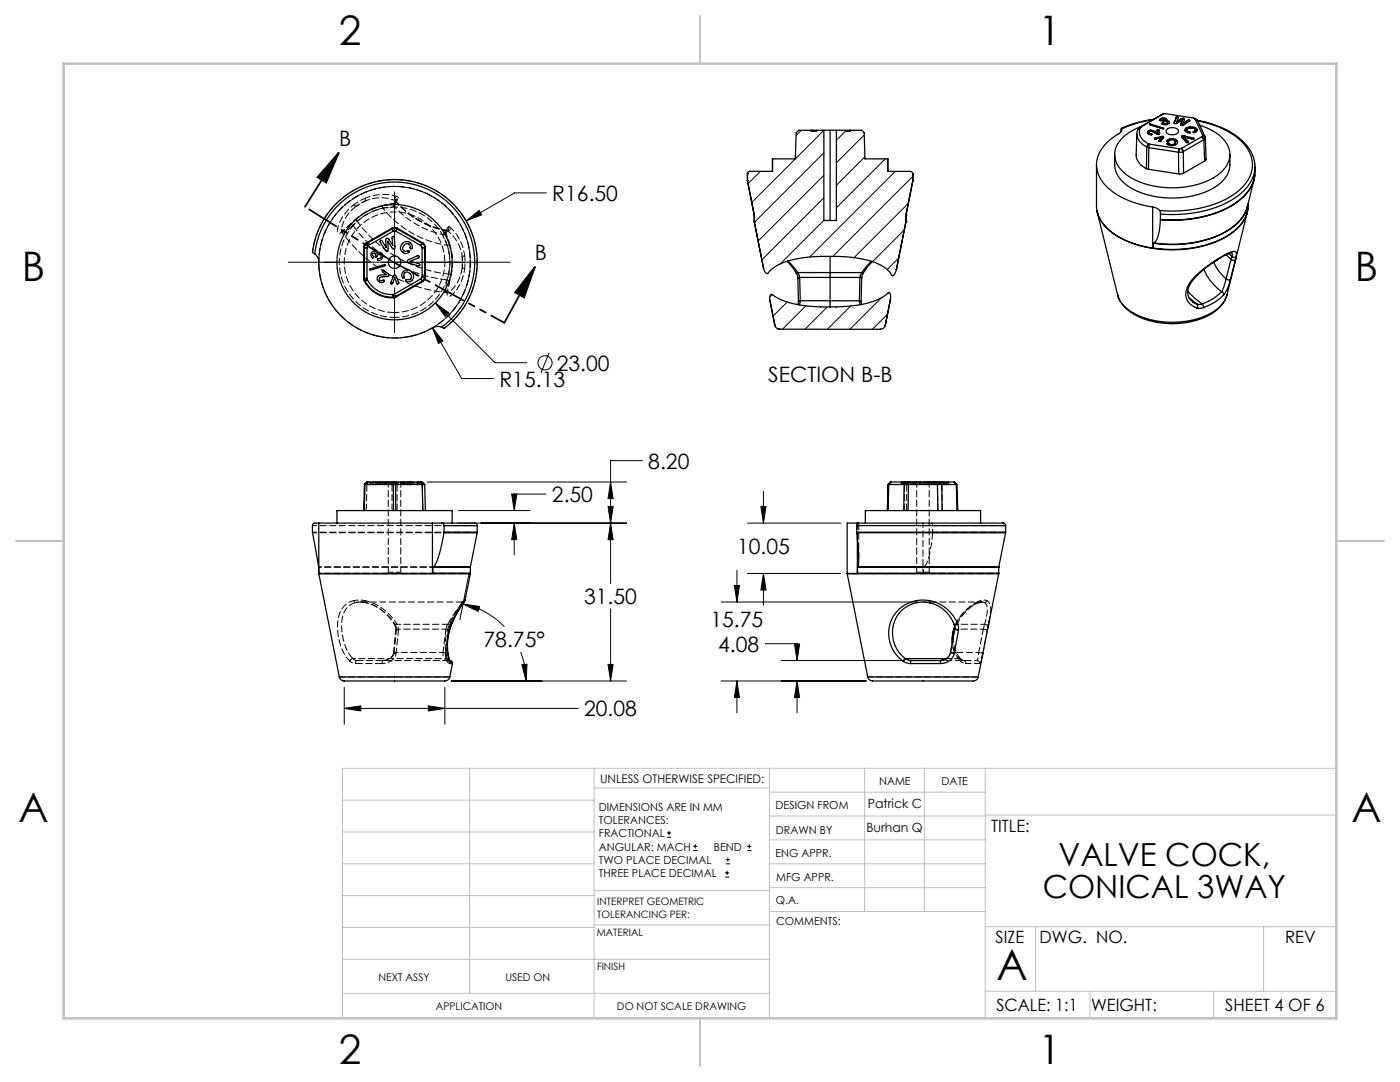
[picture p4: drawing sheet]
<svg xmlns="http://www.w3.org/2000/svg" width="279mm" height="216mm" viewBox="0 0 279 216" stroke-linecap="round" stroke-linejoin="round" font-family="sans-serif">
<g fill="none" stroke="#000" stroke-width=".2">
<path d="M78.7 38.3v8.9M109 38.5h-6.3l-9.7 5.6M151.7 34.2l-2.4 2.4M154.2 31.7v.1M159.9 26l-1 1.1M164.4 39.5l-12.3 12.3M164.4 35l-13.1 13.1M164.4 30.5l-13.8 13.8M164.4 26l-14.4 14.4M168.7 26.2l-1.8 1.8M172.5 26.9l-5.6 5.6M172.6 31.3l-5.7 5.7"/>
<path d="M176.7 31.7l-9.8 9.8M178.7 34.2l-17.1 17.1M182.2 35.2l-16 16M57.5 52.3h44.3M78.7 49.8v5.1M78.7 57.4v9M93 44.1l2.6-2.1 .5 .9zM154.1 58.7l-.5 .5M164.4 44l-8.7 8.7M175.9 59.4l-6.3 6.3M179.3 51.5l-2.2 2.3M180.5 45.9l-6.4 6.3"/>
<path d="M181.3 40.6l-10.9 10.8M86.3 65.4l5.8 10.1h6.4M86.3 65.4l2.1 2.6-.9 .5zM86.9 60.5l2.7 1.9-.8 .7zM86.9 60.5l11.9 11.9h6.3M109.6 70.4l-1.6 4M157.1 60.3l-2.8 2.8M160.8 61l-4.6 4.7M165.1 61.2l-4.4 4.5M169.8 61.1l-4.7 4.6M177.1 62.7l-3 3M85.3 96.2h39.7"/>
<path d="M102.1 98.6h1l-.5 3.3zM109 98.6h-6.4v3.3M121.9 96.2l.5 3.3h-1.1zM128.2 91.9h-6.3v24.5M152.4 98v6.4M91.5 104.4h33.5M91.5 101.9h14.3M93.6 114.3l-1.8 9.3M102.6 104.4v6.3M102.6 104.4l.5 3.3h-1zM121.3 101.1h1.1l-.5 3.3zM121.9 104.4l.5 3.3h-1.1z"/>
<path d="M146.6 116.8h1l-.5 3.3zM147.1 113.8v6.3M149.2 104.4h18.6M149.2 114.4h18.6M151.9 101.1h1l-.5 3.3zM152.4 114.4v6.4M152.4 114.4l.5 3.3h-1zM68.7 137.2v7.3M88.8 137.2v7.3M90.1 135.9h34.9M92.4 120.5l3.3 .5-.3 1zM92.4 120.5a15.7 15.7 0 0 1 8.3 4.6"/>
<path d="M103.9 130.1a15.7 15.7 0 0 1 1.1 5.8M104.2 132.6l1-.1-.2 3.4zM121.3 132.6h1.1l-.5 3.3zM121.9 121.5v14.4M143.9 135.9h29M143.9 120.1h39M147.1 135.9v6.3M147.1 135.9l.5 3.3h-1zM152.7 128.4h6.4v3.4M155.9 131.8h24.7M158.6 128.5h1l-.5 3.3zM159.1 135.9v6.3"/>
<path d="M159.1 135.9l.5 3.3h-1zM68.7 141.4h46.7M68.7 141.4l3.3-.6v1.1zM85.5 140.8l3.3 .6-3.3 .5zM133.1 167.1h.8M133.1 166.2h.8M133.5 165.8v.8M138.3 169.7h.9M138.3 168.9h.9M138.8 168.5v.8M144.7 175h.8M144.7 174.2h.8"/>
<path d="M144.8 172.4h.9M144.8 171.5h.9M145.1 173.8v.8M145.3 171.1v.8M149.1 169.7h.9M149.1 168.9h.9M149.5 168.5v.8"/>
<circle cx="108.8" cy="72.4" r="1.41"/>
</g>
<path d="M67.6 30.5l-6.7 10.8M67.6 30.5l-2.5 5.9-1.7-1.1zM106.8 53.3l-6.1 11.1M106.8 53.3l-2.2 6-1.8-.9z" fill="none" stroke="#000" stroke-width=".35"/>
<path d="M78.7 52.4l-17.8-11.1" fill="none" stroke="#000" stroke-width=".35" stroke-dasharray="6.3 1.3 1.3 1.3 1.3 1.3" stroke-dashoffset="-1"/>
<path d="M78.7 52.4l22 12" fill="none" stroke="#000" stroke-width=".35" stroke-dasharray="6.3 1.3 1.3 1.3 1.3 1.3" stroke-dashoffset="3.4"/>
<g fill="none" stroke="#c0c0c0" stroke-width=".2">
<path d="M68.4 159.7h50.2M93.7 153.3v44.9M118.6 153.3v49.9M118.6 157.2h34.9M153.5 153.3v49.9M153.5 158.1h43.1M172.6 153.3v28.6M184.5 153.3v28.6M196.6 153.3v49.9M266.7 153.3h-198.3v49.9M68.4 178.7h50.2M68.4 172.4h50.2"/>
<path d="M68.4 166h50.2M118.6 177.7h35.1M153.5 167.6h43.1M153.5 162.8h43.1M153.5 172.4h43.1M153.5 177.1h43.1M196.6 162.6h70.1M68.4 198.2h85.1M68.4 185.1h50.2M68.4 191.4h50.2M118.6 191.4h34.9M118.6 184.6h35.1"/>
<path d="M153.7 181.9h42.9M196.6 197.8h70.1M196.6 184.9h70.1M206.7 184.9v12.9M217.5 197.8v5.4M242.2 197.8v5.4M252.2 184.9v12.9"/>
</g>
<path d="M139.7 3.2v9.5M3.2 107.9h9.5M266.7 107.9h9.5M139.7 203.2v9.5" fill="none" stroke="#c0c0c0" stroke-width=".25"/>
<path d="M12.7 12.7h254v190.5h-254z" fill="none" stroke="#c0c0c0" stroke-width=".5"/>
<g fill="#000">
<path d="M67.6 30.5l-2.5 5.9-1.7-1.1zM106.8 53.3l-2.2 6-1.8-.9z"/>
<path d="M121.3 132.6h1.1l-.5 3.3zM121.9 104.4l.5 3.3h-1.1zM85.5 140.8l3.3 .6-3.3 .5zM68.7 141.4l3.3-.6v1.1zM102.6 104.4l.5 3.3h-1zM102.1 98.6h1l-.5 3.3zM121.3 101.1h1.1l-.5 3.3zM121.9 96.2l.5 3.3h-1.1zM104.2 132.6l1-.1-.2 3.4zM92.4 120.5l3.3 .5-.3 1zM151.9 101.1h1l-.5 3.3zM152.4 114.4l.5 3.3h-1zM159.1 135.9l.5 3.3h-1zM158.6 128.5h1l-.5 3.3zM147.1 135.9l.5 3.3h-1zM146.6 116.8h1l-.5 3.3zM93 44.1l3.1-1.2-.5-.9zM86.3 65.4l1.2 3.1 .9-.5zM86.9 60.5l1.9 2.6 .8-.7z"/>
</g>
<g fill="none" stroke="#000" stroke-width=".25">
<path d="M149.2 36v.1M149.2 36h.1M149.2 34.7h.1M149.2 34.7v1.3M149.2 36.1l1.3 6.8M149.2 36.1h.1M149.2 34.5v.2M161.9 26h-2.5l-.5 .5-.2 5.2h-4.5v2.5h-4.5l-.3 .1-.2 .4M161.9 26h.4M161.9 26v.2h1.1v-.2M162.3 26h.7M162.3 26v.2"/>
<path d="M163 26h1.4M164.4 26h1.3M164.4 26v18h2.5v-18M165.7 26h1.2M165.7 26v18M166.9 26h1.8M168.7 26h.9M168.7 26v.2h1v-.2M169.6 26h2.3l.6 .5 .1 5.2h4.6v2.5h4.5M169.6 26v.2M181.7 34.2l.3 .1 .2 .4M181.7 34.2h.1"/>
<path d="M182.2 36.1h.1M182.2 36.1l-1.4 6.8M182.2 36v.1M182.2 36h.1M182.2 34.7h.1M182.2 34.7v1.3M218.8 32.9v8.2a7.1 7.1 0 0 0 3.8 5.7 18.8 18.8 0 0 0 7.4 2.7M222.5 30.8v2.1a5.9 5.9 0 0 0 3.7 4.9 17.9 17.9 0 0 0 16.4-.5 5.5 5.5 0 0 0 2.9-4.4v-2.1M223.9 25.7a.99 .99 0 0 1-.6 1 7.6 7.6 0 0 0-4.5 6.4 7.6 7.6 0 0 0 4.3 5.9 19.6 19.6 0 0 0 6.9 2.3M223.9 25.7l-.1-.1-.1 .7M226.9 26.7l-.2 4.2a3.2 3.2 0 0 0 2.1 2.8M227.2 25.7a2.51 2.51 0 0 0 1.3 3.4l.4 .2"/>
<path d="M227.2 25.7h.1M227.4 25.5l-.2 .2M227.7 25.4a2.3 2.3 0 0 0 1.2 3.1l.3 .2M227.7 25.4h.1M227.7 25.4l-.5 .3M227.8 25.3l-.1 .1M227.8 25.3l-.4 .2M227.8 25.3h.1M228.8 33.7l.4 .1M228.9 29.3h.1M228.9 29.3l.4 .2M228.9 29.3l-.1 4.4"/>
<path d="M229 26.5a.51 .51 0 0 0 .4 .4 .51 .51 0 0 0 .5-.1l-.3-.2M229 26.2v.3M229 26.4v.1M229 26.2v.2M229.2 28.7h.1M229.2 28.7l.2 .1M229.2 28.7l-.3 .6M229.2 33.8l6 .9M229.3 29.5l5.9 .9M229.3 29.5l-.1 4.3M229.3 26.4l.1 .3 .2 .1M229.4 28.8l-.1 .7"/>
<path d="M229.4 28.8h.1M229.4 28.8l5.9 .9M229.5 24.7l2.8 .9-.1 .1-2.8-.8zM229.5 24.9h.1M229.5 24.7v.2M229.6 26.8l.3 .1M229.6 26.6v.2M229.6 26l.5 .1 .8 .4M229.6 26l-.6 .2M229.6 26.1l-.6 .3M229.6 26.1l.5 .1 .8 .4M229.6 26v.1"/>
<path d="M230.1 23.9l-3 .6-3.2 1.2M230.3 23.8l-1.1 .2a22.3 22.3 0 0 0-5.4 1.6M230.5 27.6v.1h.2M230.7 27.5l-.2 .1M230.7 27.5v.2M230.9 26.5h.1M230.9 26.5v.1M231 26.5v.2l-.1-.1M231.1 25.9l.2 .1M231.1 25.9l-.2 .1 .1 .5M231.1 26l.2 .1M231.1 26l-.2 .1"/>
<path d="M231.1 25.9v.1M231.3 26v.8l-.9-.3a.7 .7 0 0 0-1.1-.1l.3 .2M231.3 26.1l.1 .6M231.3 26v.1M231.4 28.2h-.1M231.4 28v.2M231.7 27.3l-1 .2M231.7 27.4l-1 .3M231.7 27.3v.1M231.7 23l-4.3 2.5M231.8 22.9l-.1 .1M231.8 24h-.4"/>
<path d="M231.8 24a.32 .32 0 0 1 .3-.3 .32 .32 0 0 1 .3 .3l-.2 .1M231.8 24h.1M231.8 27.5l-1.2 .3-.1-.2M231.8 27.5l-.4 .7M231.8 27.5l-.4 .5M231.9 23.6l.5-.1 .4 .2M231.9 23.6l-.4 .1-.1 .3M231.9 23.7l-.5 .3M231.9 23.7h.5l.4 .2M231.9 23.6v.1M232 24.5h.2M232 24.7h-.1"/>
<path d="M232 24.7h.2M232 24.5v.2M232.1 22.8h.1M232.1 22.8l-4.3 2.5M232.1 22.8l-.4 .2M232.2 24.5l.6 .2M232.2 24.7l.6 .1M232.2 24.5v.2M232.2 24.1l-.2 .2 .4-.1a.28 .28 0 0 1 .4 0 .28 .28 0 0 1 0 .5M232.2 27.2v.2l-.5 .7a.19 .19 0 0 1-.2 .1 .19 .19 0 0 1-.1-.2M232.2 27.2l-.5 .1M232.2 27.4h-.5"/>
<path d="M232.2 27.4h.1M232.2 24.1v.2M232.2 27.2v.2M232.2 24.3h-.1M232.2 24.1h.1M232.2 24.2v.1M232.2 24.1v.1M232.5 23.9l-.1 .2-.2 .1M232.6 22.7l-.5 .1M232.6 22.7h.1M232.6 22.7l5.6 .8M232.8 24.7v.1"/>
<path d="M232.8 24l.5 .2M232.8 24v.2l.5 .2M232.8 23.7v.3M232.8 23.9h.1M232.8 23.7v.2M232.9 25.8a1.49 1.49 0 0 1 2.3 .4 1.51 1.51 0 0 1-2.5 .1zM233 24.5v.2l-.2 .1M233.1 28.5l.2 .1M233.1 28.7h-.2M233.1 28.7l.2 .1M233.1 28.5v.2M233.3 28.6l.6 .2"/>
<path d="M233.3 28.8l.6 .2M233.3 28.6v.2M233.3 24.2l.1 .2a.88 .88 0 0 1-1.5 .2l.1-.1M233.3 24.4l.1 .1M233.3 24.2v.2M233.9 27.7h-.6l-.4 .3v.2h.3a.72 .72 0 0 1 .7-.3 .72 .72 0 0 1 .6 .5M233.9 27.7l.8 .2M233.9 27.8l-.7 .2-.3 .2M233.9 27.8l.8 .2M233.9 27.7v.1M233.9 28.8v.2M234.4 24.5l-.1 .1"/>
<path d="M234.4 24.4v.1M234.5 28.4l-.1 .3-.5 .1M234.5 28.4l-.1 .5-.5 .1M234.7 27.9a.67 .67 0 0 1 .2 .8 .67 .67 0 0 1-.8 .4 .9 .9 0 0 1-1.2-.5l.2-.1M234.7 28l.3 .4M234.7 27.9v.1M234.7 23.5l-.3 .9M234.7 23.6l-.3 .9M234.7 23.5v.1M234.8 23.3l-.1 .2M234.8 23.5l-.1 .1M234.8 23.3v.2"/>
<path d="M235.1 23.3l.1 .2M235.1 23.3h-.3M235.1 23.4l-.3 .1M235.1 23.4l.1 .1M235.1 23.3v.1M235.2 23.5l-.4 .8M235.2 30.4h.1M235.2 30.4v4.3M235.3 29.7l-.1 .7M235.3 29.7h.1M235.6 24.9v.1M235.6 24.8v.1"/>
<path d="M235.7 23.7l-.9 .6M235.7 23.9l-.9 .6v-.2M235.7 23.7v.2M235.8 29.6l-.5 .1M235.8 29.6l.4 .6M235.8 29.6h.1M235.9 27.2l-.1 .2 1 1h.4M235.9 27.3l-.1 .1M235.9 27.2v.1M235.9 23.9l-.9 .7a.42 .42 0 0 1-.7 0l.1-.2M235.9 23.9l-.3 .9M235.9 23.9l-.3 1"/>
<path d="M236.2 30.2l-1 .2M236.2 30.2v4.4M236.2 30.2h.1M236.2 34.6l-1 .1M236.2 23.6l.2 .2-.3 .9M236.2 23.6l-.5 .1M236.2 23.8l-.5 .1M236.2 23.8l.2 .1M236.2 23.6v.2M236.3 27.4l1.9 .4M236.3 27.4l.8 .8M236.3 27.4v.1l.8 .9"/>
<path d="M236.5 27.2h-.6M236.5 27.3h-.6M236.5 27.2l1.5 .3M236.5 27.3l1.5 .4M236.5 27.2v.1M236.7 25.5a.58 .58 0 0 0 0 .8 .58 .58 0 0 0 .9 .1l-.3-.1M236.7 25.7l-.2 .3M236.7 25.5v.2M236.9 25.9v.3l.4 .3M237 24l-.9 .7M237 24.2l-.9 .6v-.1M237 24v.2"/>
<path d="M237.1 28.2l.1 .2M237.1 28.4h.1M237.1 28.2v.2M237.3 26.5h.2M237.3 26.3v.2M237.4 23.9l.1 .2-1.4 .9h-.4l-.1-.2M237.4 23.9l-.4 .1M237.4 24.1l-.4 .1M237.4 24.1h.1M237.4 23.9v.2M237.6 25.3h.5a.86 .86 0 0 1 .8 .6M237.6 25.3l-.9 .2"/>
<path d="M237.6 25.5l-.9 .2M237.6 25.5h.3a.99 .99 0 0 1 1 .5v-.1M237.6 25.3v.2M238 27.5l.2 .1M238 27.7h.2M238 27.5v.2M238.2 23.5h.1M238.2 23.5l.3 .2M238.2 27.6v.2M238.2 27.7h.1M238.2 27.6v.1M238.3 26.2l.3-.3a1.11 1.11 0 0 0-1.7 .1l.4 .3"/>
<path d="M238.3 26.4h-.1M238.3 26.2v.2M238.4 23.6l.6 .5M238.5 23.7h.1M238.5 23.7l.5 .4M238.5 23.8l1.5 3.2M238.6 26l-.1 .2-.2 .2M238.9 25.9a.53 .53 0 0 1-.2 .5 .53 .53 0 0 1-.6 0l.2-.2M239 24a16.3 16.3 0 0 1 10.1 5.4 6.6 6.6 0 0 1 1.3 3.3M239 24.1h.1M239 24.1l1.5 3.2M239 24.1a16.3 16.3 0 0 1 9.5 4.9 6.1 6.1 0 0 1-1 8.8 20.8 20.8 0 0 1-14.2 4.3l-1.9-.1"/>
<path d="M239.4 25a8 8 0 0 1 6 5 5.1 5.1 0 0 1-2.8 5.2 17.6 17.6 0 0 1-17.4 0 4.9 4.9 0 0 1-2.5-5.7 8.2 8.2 0 0 1 5.1-4.3M239.9 27.2l-4.1 2.4M239.9 27.2l.3 .7M239.9 27.2h.1M239.9 27.2l.4 .7M240 27h.1M240 27l-.1 .2M240 27l.5 .3M240.2 27.9l-4 2.3M240.3 27.9l.1 4.2M240.3 27.9h-.1M240.4 32.1l-4.2 2.5"/>
<path d="M240.5 27.3h.1M240.5 27.3v.3l-.2 .3M240.5 27.4l.2 4.3-.3 .4M250.3 35.8l-1.4 5.4a9.1 9.1 0 0 1-5.7 5.7 24.2 24.2 0 0 1-13 1.6M250.4 35.2a8.5 8.5 0 0 1-4.8 6 24.9 24.9 0 0 1-14 2.7M250.4 34.9v.3M250.4 34.9a8.6 8.6 0 0 1-5 6.3 25.1 25.1 0 0 1-13.8 2.6M250.4 32.8a7.4 7.4 0 0 1-3.8 6.6 24 24 0 0 1-15 3.3M250.5 33.3l-.1 1.6M62.8 50.7a2.13 2.13 0 0 1 .8 1.6 15.2 15.2 0 0 0 23.1 12.9l.7-.1 .7 .2M62.8 50.7a16 16 0 0 1 23.9-12.2 16 16 0 0 1 1.4 26.8M62.8 50.7l-.3-.3a16.4 16.4 0 0 1 24.5-12.4 16.4 16.4 0 0 1 1.6 27.5l-.5-.2"/>
<path d="M72.6 55.6l.1 .4M72.6 49.4h.1M72.6 49.4v6.2M72.7 56a6.1 6.1 0 0 0 5.8 3.4M72.7 55.6l.1 .4M72.7 49.4h.5M72.7 49.4v6.2M72.7 55.6h-.1M72.8 56h.1M72.8 56h-.1M72.8 56a6 6 0 0 0 5.7 3.3M73.1 48.5l-.3 .3-.2 .6"/>
<path d="M73.1 48.5l.1 .1M73.2 48.6l-.3 .3-.2 .5M73.2 48.6l.3 .4M73.2 55.6l.1 .2M73.2 49.4h.1M73.2 55.6h-.5M73.2 49.4v6.2M73.3 55.8h.1M73.3 55.8a5.5 5.5 0 0 0 5.2 3M73.3 55.8l-.5 .2M73.5 49l-.3 .4M73.5 49h.1"/>
<path d="M73.8 53.7l3-.9 .1 .2-3 .9zM74.3 50.3a.57 .57 0 0 1 .5-.2 .57 .57 0 0 1 .5 .4 .74 .74 0 0 1 1.1 .6 .74 .74 0 0 1-1.1 .7l.1-.2a.44 .44 0 0 0 .6-.1 .44 .44 0 0 0-.1-.6 .44 .44 0 0 0-.6 0v.1a.21 .21 0 0 1-.2 .3 .21 .21 0 0 1-.2-.3 .33 .33 0 0 0-.3-.5 .33 .33 0 0 0-.2 .5l.2 .2-.1 .2a.52 .52 0 0 1-.5-.3 .52 .52 0 0 1 .1-.5zM75.9 48h.3l.9 1.4-.1-1.6a.34 .34 0 0 1 .3-.3 .34 .34 0 0 1 .4 .4l.7 1.1-.2-1.6a.22 .22 0 0 1 .2-.2 .22 .22 0 0 1 .3 .1l.1 2.3a.35 .35 0 0 1-.6-.2l-.8-1.2 .1 1.7a.33 .33 0 0 1-.4 .2 .33 .33 0 0 1-.3-.3l-1-1.6zM76.3 54l.2-.1 1.1 .9-.1 .3-.5 .1a1.18 1.18 0 0 0-1.3 .5 .49 .49 0 0 0 .3 .3 .49 .49 0 0 0 .5-.1h.2a.47 .47 0 0 1-.3 .5 .47 .47 0 0 1-.5-.1 .79 .79 0 0 1-.6-1 .79 .79 0 0 1 1.1-.4l.7-.1-.8-.6zM78.2 45.7l.3 .4M78.2 45.7l-5 2.9M78.2 45.7l.6-.2 .4 .2M78.2 45.5l.4-.1 .6 .1M78.2 45.7h.1M78.2 45.5v.2M78.2 45.5l-5.1 3M78.5 58.8v.5"/>
<path d="M78.5 58.8h.1M78.5 59.3h.1M78.5 46.1l-5 2.9M78.5 46.1h.1M78.5 46.1h.5M78.5 59.3v.1M78.6 54.9l.4 .1 .6 1.4-.1 .2h-.3l-.4-1.2-.5 1.2h-.3zM78.7 58.7l-.2 .1M78.7 58.7l.2 .4M78.7 58.7h.1M78.9 59.1l-.4 .2M78.9 59.1l.1 .2"/>
<path d="M79 59.3l-.5 .1M79 46.1h.1M79 46.1l5 2.9M79.2 45.7h.1M79.2 45.5v.2M79.2 45.5l5.2 3M79.2 45.7l-.2 .4M79.2 45.7l5.1 2.9M80.4 48.5a1.02 1.02 0 0 1 1.4-.2 1.02 1.02 0 0 1 .3 1.4l-.3-.1-.1-.8a.67 .67 0 0 0-1.1 .2 .65 .65 0 0 0 .2 1.1h.5a.21 .21 0 0 1 .3-.1 .21 .21 0 0 1 0 .3 1.1 1.1 0 0 1-1.5-.3 1.1 1.1 0 0 1 .3-1.5zM80.5 54.2a1.19 1.19 0 0 1 1.9 .4 1.19 1.19 0 0 1-.9 1.7l-.4-.1a.22 .22 0 0 1-.1-.4 .22 .22 0 0 1 .3 0 .64 .64 0 0 0 .8-.4 .64 .64 0 0 0-.3-.8 .65 .65 0 0 0-1.2 0l.1 .5a.21 .21 0 0 1 0 .3 .21 .21 0 0 1-.3 0 .89 .89 0 0 1 .1-1.2zM81.4 51.9l1.9-.9a.23 .23 0 0 1 .3 .1 .23 .23 0 0 1 0 .3l-1.8 .7 1.8 .5a.24 .24 0 0 1 .1 .4 .24 .24 0 0 1-.4 0l-1.8-.5-.2-.3zM84 49h.1"/>
<path d="M84 55.6l.2 .5M84 55.6l-5.3 3.1M84 55.6h.1M84 49l.2 .4M84 55.6l.3 .5M84.2 49.4h.1M84.2 55.2h.1M84.2 55.2l-.2 .4M84.2 49.4v5.8M84.2 55.2h.6M84.2 48.6l-.2 .4M84.3 48.6l.3 .3 .2 .5"/>
<path d="M84.3 48.6l-.3 .4M84.3 56.1l-5.4 3M84.3 56.1l.1 .1M84.4 48.5l.4 .4 .1 .5M84.4 48.5l-.1 .1M84.4 56.2l-5.4 3.1M84.8 55.2l-.1 .5-.4 .4M84.8 49.4h-.6M84.8 49.4v5.8M84.8 55.2l.1 .1M84.9 55.3l-.1 .4-.4 .5M84.9 49.4h-.1"/>
<path d="M84.9 49.4v5.9M150.5 42.9v.1M150.5 42.9h.1M150.5 44.2v.1M150.5 44.2h.1M150.5 43v1.2M150.5 43h.1M150.5 44.3l1.9 9.2 .3 .8 .3 .3 .3-.1M150.5 44.3h.1M152.4 53.6h.1M153.6 59.9h.1M153.7 59.9a1.16 1.16 0 0 1 .1-1.1l.1-.1a17.8 17.8 0 0 0 9.9 2.5h1.9"/>
<path d="M153.7 59.9l.9 5M157.1 52.1l1.8 2.4M157.3 52.1l1.9 2.3M158.9 54.5l.3 1M159.2 54.4h6.5M159.2 54.4l.4 1M159.2 54.4l-.3 .1M159.2 55.5l.1 4.6M159.6 55.4h6.1M159.6 55.4l-.4 .1M159.6 55.4l.1 4.6M165.7 55.4h5.9"/>
<path d="M165.7 55.4v4.6M165.7 54.4h6.3M165.7 54.4v1M165.7 51.2a22.7 22.7 0 0 1 10.1 1.7 6.7 6.7 0 0 1 2.4 2.1l.4-.4 .3-.8M165.7 51.2a20.3 20.3 0 0 0-11 2l-1.4 1.3M165.7 51.2v3.2M171.6 55.4l.4 .1M171.6 55.4l-.1 4.6M172 55.5l-.1 4.6 .1 .6M172 54.4l-.4 1M172 54.4l.3 .1M172.3 54.5l-.3 1"/>
<path d="M173.9 52.1l-1.9 2.3M174.1 52.2l-1.8 2.3M177.7 59.6v.3M178.9 53.8v.1M178.9 53.6v.2M180.8 44.3h.1M180.8 44.3l-1.9 9.5M180.8 44.2v.1M180.8 44.2h.1M180.8 43v1.2M180.8 43h.1M180.8 42.9v.1"/>
<path d="M180.8 42.9h.1M219 42.4l4 16.4a7.1 7.1 0 0 0 4.7 4.4 17 17 0 0 0 14.8-1.3 5.6 5.6 0 0 0 2.4-3.1M230 41.3l.9 .3 .5 .4M230 41.3v8.2M230.1 49.5h-.1M230.1 48.5v1M230.2 48.5h-.1M231.4 42l.2 .7M231.6 43.9l-.4 2.8-.4 1.3-.6 .5M231.6 43.8v.1M231.6 42.7v1.1M237.1 58.1l1.2 1.3 1.6 1.3"/>
<path d="M237.3 59.4l1.6 1.3M240.3 53.7a10.3 10.3 0 0 0 3.5 4.5M242.2 52.3l1.1 1.9 1.4 1.5M242.9 51.9a15 15 0 0 0-5.4 4.8 2.54 2.54 0 0 0 .6 3.6M242.9 51.8a19.1 19.1 0 0 0-5.7 5.1 2.96 2.96 0 0 0 1.7 4.6M242.9 51.8v.1M243.8 58.2l-1.7 1.4-2.2 1.1M243.8 58.2l.3 .3 .1 .3M244.2 58.8a10.1 10.1 0 0 1-4 2.6M244.6 50.9l-1.7 1M244.6 50.9l1.2-.5 .1 .8M244.7 55.7a.66 .66 0 0 0 .9 0"/>
<path d="M244.7 55.7l-.5 1.5-.4 1M244.7 50.8l1 1M244.8 50.7l1-.5h.6a.63 .63 0 0 1 .3 .8M244.8 50.7l-1.9 1.1M244.8 50.7l-.2 .2M244.9 58.8a8 8 0 0 1-6.1 5.1 16.4 16.4 0 0 1-13.4-1.8 5.9 5.9 0 0 1-2.4-3.3M245.2 50.6l.7 .6M245.6 55.7l-.6 1.7-.8 1.4M245.7 51.8a.65 .65 0 0 0 .9 0M245.7 51.8l-1 3.9M245.9 51.2l-.2 .6M246.6 51.8l-1 3.9"/>
<path d="M246.7 51l-.1 .8M246.7 51a.51 .51 0 0 1-.8 .2M248.9 42.4l-4 16.4M249 41a8.5 8.5 0 0 1-5.2 5.7 24 24 0 0 1-13.7 1.8M249 41.9a8.2 8.2 0 0 1-4.9 5.7 23.7 23.7 0 0 1-21.1-.5 7.8 7.8 0 0 1-4.1-5.1M249.1 41.6l-.1 .2M249.1 41.5a7.8 7.8 0 0 1-4.7 5.9 23.4 23.4 0 0 1-14.3 2.1M249.1 40.7v.8M154.6 64.9l.1 .1M154.6 64.9h.1M154.6 64.9a1 1 0 0 0 1 .8M155.3 65.6l.3 .1"/>
<path d="M159.3 60.1l-.1 .7M159.7 60h6M159.7 60l-.2 .8M159.7 60l-.3 .1M165.7 61.2a25.7 25.7 0 0 0 9.6-1.5l2.1-1.3 .2 .2 .1 1.1-1 5.2M165.7 60h5.8M165.7 60v1.2M171.5 60l.2 .8M171.5 60l.4 .1M176.7 64.9a1 1 0 0 1-1 .8h-20.1M176.7 64.9h.1M176.7 64.9v.1"/>
<path d="M238 60.2v.1M238 60.3l.9 .4M238.9 60.7a.57 .57 0 0 1 0 .8M239.9 60.7h-1M239.9 60.7l.3 .7M240.2 61.4l-.7 .1h-.6M72.7 96.7h.1M72.7 96.7l-.1 5.2M72.8 96.7h.1M72.8 96.7l-.1 5.2M72.8 96.7h5.7M73.3 96.2l-.6 .5"/>
<path d="M73.3 96.2h.1M73.3 96.2h5.2M73.3 96.2l-.5 .5M78.5 96.2h.1M78.5 96.2h.2M78.5 96.2v.5M78.5 96.7h.1M78.5 96.7h.4M78.5 96.7v5.2M78.7 96.2l.2 .5M78.7 96.2h5.3M78.9 96.7l.1 5.2"/>
<path d="M78.9 96.7h5.4M84 96.2h.1M84 96.2l.2 .5M84 96.2h.2l.6 .5M84 96.2l.3 .5M84.3 96.7h.5M84.3 96.7l.1 5.2M84.8 96.7l.1 5.2M177.2 96.7h.1M177.2 96.7h.2M177.2 96.7l-.1 5.2M177.4 96.7h3"/>
<path d="M177.4 96.7l-.2 5.2M177.7 96.2h.1M177.7 96.2l-.5 .5M177.8 96.2h3.1M177.8 96.2l-.4 .5M180.4 96.7h.9M180.4 96.7v5.2M180.9 96.2h.1M180.9 96.2h.4M180.9 96.2l-.5 .5M181.3 96.7h5.8M181.3 96.7l-.1 5.2"/>
<path d="M181.3 96.2v.5M181.3 96.2h.1M181.3 96.2h5.8M187.1 96.2h.1M187.1 96.2h.4M187.1 96.2v.5M187.1 96.7h.9M187.1 96.7l.1 5.2M187.5 96.2l.5 .5M187.5 96.2h.1M187.5 96.2h2.9M188 96.7h2.9"/>
<path d="M188 96.7v5.2M190.4 96.2l.4 .5M190.4 96.2h.1M190.4 96.2l.6 .5M190.9 96.7h.1M190.9 96.7l.1 5.2M191 96.7l.1 5.2M63.6 114.4h.1M63.6 114.4v.1M63.6 114.4h22.7M63.6 104.4h22.7M63.6 104.4h-.2a.8 .8 0 0 0-1 .5v1.4l1.2 6.9"/>
<path d="M63.6 104.4v10M63.6 114.5h30.3M63.6 114.5l4.1 20.6M67.2 104.4v-2.5h23v2.5M86.3 104.4h1.8M86.3 104.4v10M86.4 114.4h-.1M86.4 114.4h7.5M86.4 113.2h7.5M86.4 113.2v1.2M86.5 113.1l-.1 .1M86.5 113.1h7.4"/>
<path d="M88.1 104.4h6.6l.4 .1 .1 .4M88.1 104.4l.4 .1 .1 .4M88.6 106.3l-.9 4.1-.6 1.9-.6 .8M88.6 106.3h6.6M88.6 106.2v.1M88.6 104.9h6.6M88.6 106.2h6.6M88.6 104.9v1.3M92.7 119.8a15.8 15.8 0 0 0-3.5 9.5l.5 2.6M92.7 119.8v.2M92.8 119.7l-.1 .3M92.8 119.7l-.1 .1"/>
<path d="M93.9 114.5l-1.1 5.2M93.9 114.4v.1M93.9 113.2v1.2M93.9 113.1v.1M95.2 106.3l-1.3 6.8M95.2 106.2v.1M95.2 104.9v1.3M169.1 114.4v.1M169.1 114.4h2M169.1 114.5h30.2M169.1 114.5l4.1 20.6M171 106.2v.1"/>
<path d="M171 104.9h29.7M171 106.2h29.7M171 104.9v1.3M171 106.3l.4 4.1v1.9l-.2 .8M171 106.3h29.7M171.1 104.4h.2M171.1 104.4h-2v10M171.1 104.4v.1M171.1 107.4v7M171.1 114.4h.1M171.1 113.2h28.2M171.1 114.4h28.2"/>
<path d="M171.1 113.2v1.2M171.2 113.1l-.1 .1M171.2 113.1h28.1M172.7 104.4v-2.5h23v2.5M182.9 119.8l1.3-.1 1.3 .1M182.9 119.8a6.7 6.7 0 0 0-5.4 5.2 6.7 6.7 0 0 0 2.7 6.9M182.9 119.8l.1 .4M185.5 119.8a7.7 7.7 0 0 1 5.6 4.7M185.5 119.8l-.1 .4M199.3 114.5l-1.8 9.3M199.3 114.4v.1M199.3 113.2v1.2"/>
<path d="M199.3 113.1v.1M200.2 104.4h-29l-.2 .5M200.2 104.4l.3 .1 .2 .4M200.7 106.3l-1.4 6.8M200.7 106.2v.1M200.7 104.9v1.3M67.7 135.1a1 1 0 0 0 1 .8h19.7a1.13 1.13 0 0 0 1.4-.8M67.7 135.1h22.1M89.7 131.9l.3 .5M89.7 131.7v.2M89.7 131.7v.1M89.7 131.8l.3 .3v.3"/>
<path d="M89.7 131.8h.1a.5 .5 0 0 1 .5 .6M90 132.4h.3M90.3 132.4l-.5 2.7M92.7 120a16.2 16.2 0 0 0-3.4 9l.4 2.7M173.2 135.1a1.3 1.3 0 0 0 1.7 .8h19.2a1.02 1.02 0 0 0 1.1-.8M173.2 135.1h22M180.2 131.9l.7 .4 .8 .1M180.7 131.4l-.5 .5M180.7 131.4l1.1 .4M180.7 131.4h8.1M181.7 132.4h6M181.8 131.8h5.8"/>
<path d="M181.8 131.8l-.1 .6M183 120.2a6.2 6.2 0 0 0-4.8 4.9 6.2 6.2 0 0 0 2.5 6.3M183 120.2l1.2-.1 1.2 .1M185.4 120.2a6.9 6.9 0 0 1 5 4.4M187.6 131.8l.1 .6M187.7 131.8h-.1M188.7 131.5l-1 .3M189.7 130.2a2.09 2.09 0 0 1-2 1.6M189.7 130.2l.7 .2M190.4 124.6l.1 1M190.4 130.4a2.66 2.66 0 0 1-2.7 2M190.5 125.6l-.8 4.6"/>
<path d="M190.5 125.5l.8 .2M190.5 125.1l-.4 1.5v1.5M191.1 124.5l.2 1.2M191.1 124.5l-.4 .2-.3-.1M191.3 125.7l-.9 4.7M196 131.2l-.8 3.9M196.1 130.4l-.1 .8M197.1 125.7l-1 4.7M197.3 124.5l-.2 1.2M197.4 124.1v-.2l-.1 .6"/>
<circle cx="78.7" cy="52.3" r="1.25"/>
<circle cx="78.7" cy="52.3" r="11.5"/>
</g>
<g fill="none" stroke="#000" stroke-width=".2" stroke-dasharray="1.3 .6" stroke-dashoffset=".6">
<path d="M68.3 46.4a29.6 29.6 0 0 0 20.8 12M70.4 45l.9-.8M71.3 44.2a11.1 11.1 0 0 1 5.1-2.7M76.4 41.5a20.2 20.2 0 0 0 12.9 7.5M78.7 41.2a18.3 18.3 0 0 0 9.7 5.6M78.7 41.2a.48 .48 0 0 1-.1-.5 .48 .48 0 0 1 .5-.3M79.1 40.3a.48 .48 0 0 1-.1-.6 .48 .48 0 0 1 .5-.2M88.4 46.8a.48 .48 0 0 0 .5-.2 .48 .48 0 0 0 0-.5M89.3 49a11.1 11.1 0 0 1 .2 5.7M89.5 54.7l-.2 1.2M86.5 65.3a15.1 15.1 0 0 0-.2-26.1 15.1 15.1 0 0 0-22.7 12.9M81 96.4h1.2"/>
<path d="M186.9 96.4h1.2M184.3 114.4v-1.2M69.8 131.9l.6 .4 .6 .1M71 120.2l1-.1 1 .1M73 120.2l-1-.1-1 .1M79.5 125.7l-.3-1.2M89.3 131.8l-.3-.1-.4-.4-.2-1.1M89.6 125.7l.3-1.1M89.9 124.5l-.4 1.2M190.5 125.5h5.7M191.7 131.9l.5 .4 .5 .1M195.3 120.2l.7-.1 .5 .1"/>
<path d="M196.5 120.2l-.6-.1-.6 .1"/>
</g>
<g fill="none" stroke="#000" stroke-width=".2" stroke-dasharray="1.3 .6" stroke-dashoffset=".7">
<path d="M70.9 43.8l-1 1M89.7 56.2l.3-1.4M73.9 96.4h1.3M63.6 114.4h30.3M63.6 113.2h30.3M92.7 119.8l-1.5 2.4-1.3 2.3M93.9 113.1h-30.3M184.3 113.2h15M184.3 114.4h15M186.1 106.2v-1.3M197 119.8l-.6-.1-.7 .1M70.4 131.4h18.9"/>
<path d="M73 120.2a9.5 9.5 0 0 1 5.7 4.5M73 120.2a9.9 9.9 0 0 1 5.8 4.4M76.3 132.4a2.68 2.68 0 0 0 2.8-2M191.5 131.4a5.7 5.7 0 0 1-1.4-3.3M195 131.8h-7.4M195.3 130.2h-5.6M195.5 132.4l.3-.3 .2-.9"/>
</g>
<g fill="none" stroke="#000" stroke-width=".2" stroke-dasharray="1.3 .6" stroke-dashoffset=".4">
<path d="M62.4 50.4a16.5 16.5 0 0 1 24.6-12.4 16.5 16.5 0 0 1 1.6 27.5M70.4 45a.39 .39 0 0 0-.6-.2M71 41.2l2-1.2M73 40l-2 1.2M78.6 40.7l-2.3 .3M78.7 41.2l-2.3 .3M89.1 46a17.3 17.3 0 0 1-10-5.8M89.3 55.9a.39 .39 0 0 1 .4 .4M89.3 49l-.9-2.2M89.8 48.8l-.9-2.2M92.2 51.2v2.3M92.2 53.5v-2.3"/>
<path d="M78.7 62.4a10 10 0 0 0 10.1-10.1M82.6 96.4h.7M84.2 96.2l.6 .5M181 96.7h6.1M181 96.2h6.1M182.7 96.4h.7M62.4 106.2h32.8M62.4 106.3h32.8M72.9 119.8l-1.2-.1-1.1 .1M95.2 104.9h-32.8M184.2 104.4v10M70.4 131.4l-.3 .2-.3 .3"/>
<path d="M71 132.4v-.4l.3-.2M79.2 124.5a10.3 10.3 0 0 0-6.3-4.7M88.4 130.2l.5 .2M88.9 130.4a1.85 1.85 0 0 0 .8 2M89 125.5l.5 .2M89.7 132.4v-.3l-.3-.3M190.4 124.6h6.1M192.4 131.8l-.7-.3M192.7 132.4v-.4l-.3-.2M195 131.8a.5 .5 0 0 1 .5 .6M195.3 130.2l.8 .2M196.2 125.5l.8 .2"/>
<path d="M196.5 124.6l.5 .1 .3-.1M197.5 123.8a5.3 5.3 0 0 0-.2-3.7l-.3-.3"/>
</g>
<g fill="none" stroke="#000" stroke-width=".2" stroke-dasharray="1.3 .6" stroke-dashoffset=".2">
<path d="M76.3 41l2.8-.6M88.9 46.1l.8 2.7M77.5 96.2v18M182.9 96.2v18M70.6 119.8a4.6 4.6 0 0 0-3.2 5 10.5 10.5 0 0 0 2.4 7.1M80 114.2v-18M185.4 114.2v-18M79 125.6l-.5 4.6M79.1 130.4l.4-4.7M79.1 125.5l-.4 4.7M88.4 130.2l.6-4.7M89 130.4l.6-4.7"/>
<path d="M89.5 125.7l-.6 4.7M189.7 130.2l.8-4.7M191.5 131.4h-2.7M192.7 132.4h2.8M196.1 130.4l1-4.7M196.2 125.5l-.9 4.7"/>
</g>
<g fill="none" stroke="#000" stroke-width=".2" stroke-dasharray="1.3 .6" stroke-dashoffset="-.1">
<path d="M70.4 45a27.1 27.1 0 0 0 18.9 10.9M78.2 96.7v5.2M84.3 96.7l.1 5.2M180.5 96.7v5.2M187.1 96.7l.1 5.2M190.9 96.7l.1 5.2M73.1 101.9l.1-5.2M79.2 101.9v-5.2M171.4 111.5v-7.1M180.9 101.9l.1-5.2M184.4 113.1l.5-.5a18.4 18.4 0 0 0 1.2-6.3M188 101.9v-5.2"/>
<path d="M70.4 131.4a9.7 9.7 0 0 1-1.6-9.5l.3-.5a3.3 3.3 0 0 1 1.9-1.2M71 132.4h5.3M89.4 124.6l2.8-4.4M89.9 124.6l1-1.7 1.8-2.9"/>
</g>
<g fill="none" stroke="#000" stroke-width=".2" stroke-dasharray="1.3 .6" stroke-dashoffset=".3">
<path d="M72.9 39.6l-2.3 1.3M79.2 39.2a9 9 0 0 0-6.3 .4M69.9 44.8l-1.8 1.5 .2 .1M89.1 58.4l.2 .1 .4-2.3M89.5 54.7a25.9 25.9 0 0 1-18.2-10.5M92.7 53.6v-2.6M92.7 51a9.1 9.1 0 0 0-2.8-5.6M78.7 63.3a11 11 0 0 0 9.7-16.3 11 11 0 0 0-19-.6 11 11 0 0 0 8.7 16.9h.6M73.2 96.2l-.4 .5M84.7 96.7l-.5-.5M188 96.7l-.5-.5M190.4 96.2l.5 .5"/>
<path d="M190.8 96.7l-.4-.5M77.5 114.2h2.5M182.9 114.2h2.5M186.1 104.9l-.1-.4-.2-.1M78.7 130.2l-.2 .1 .6 .1M79.1 125.5l-.1 .1 .5 .1M89.4 124.6l.4 .1 .1-.2M92.2 120.2l-.5 .8a16.3 16.3 0 0 0-2.6 5.6 10 10 0 0 0 .1 4.6l.1 .2M92.2 120.2l.4-.1 .1-.3M190.4 124.6l-.2-.6M191.5 131.4a.27 .27 0 0 1 .3 .2 .27 .27 0 0 1-.1 .3M196.5 120.2a2.71 2.71 0 0 1 .4 2.9l-.4 1.5"/>
<path d="M196.5 120.2l.3-.1 .2-.3"/>
</g>
<g fill="none" stroke="#000" stroke-width=".2" stroke-dasharray="1.3 .6">
<path d="M79.5 39.5l-.3-.3M70.4 45l-.3 .3a2.39 2.39 0 0 1-1.8 1.1 4 4 0 0 1 1-3.4l1.7-1.8M70.9 43.8h.1M70.9 43.8l.4 .4M71 43.8h-.1M71 41.2l-.4-.3M73 40l-.1-.4M76.3 41h.1M76.4 41.5l-.1-.5M79.1 40.2l-.1-.5M79.1 40.3l-.3-.3M89 46l.3-.1"/>
<path d="M89.4 46.1l-.4-.1M89.5 45.8v-.6M89.5 45.8l-.4 .2M89.5 54.7l.5 .1M89.7 48.8l-.4 .2M89.9 45.4l-.4-.2M92.2 53.5a6.2 6.2 0 0 1-2.9 4.9h-.2a2.45 2.45 0 0 1 0-1.8l.2-.7M92.2 53.5l.5 .1M92.2 51.2l.5-.2M72.7 96.7h.1M72.7 96.7h.5M72.8 96.7h-.1"/>
<path d="M73.2 96.7l.3-.5M73.2 96.2h.1M73.8 96.4h.1M73.8 96.4v-.2M73.9 96.4v-.2M74 96.2v.2M74.1 96.4v-.2M74.3 96.4v-.2M74.3 96.2v.2M74.4 96.4v-.2M74.6 96.4v-.2M74.8 96.4v-.2"/>
<path d="M74.9 96.4v-.2M74.9 96.2v.2M75 96.4v-.2M75.2 96.4v-.2M75.3 96.4v-.2M75.3 96.2v.2M75.3 96.4h.1M75.3 96.4h.3M75.4 96.4v-.2M75.5 96.4v-.2M75.6 96.4v-.2M75.7 96.2v.2"/>
<path d="M75.8 96.4v-.2M75.8 96.2v.2M75.9 96.4v-.2M76 96.4v-.2M76.1 96.4v-.2M76.2 96.4v-.2M76.3 96.2v.2M76.3 96.4v-.2M76.4 96.4v-.2M76.6 96.4v-.2M76.7 96.4v-.2M76.7 96.4h.1"/>
<path d="M76.7 96.4h.6M76.8 96.4v-.2M76.8 96.2v.2M76.9 96.4v-.2M76.9 96.2v.2M77 96.2v.2M77 96.4v-.2M77.1 96.4v-.2M77.2 96.4v-.2M77.2 96.4h.1M77.3 96.4v-.2M77.3 96.4h.3"/>
<path d="M77.4 96.4v-.2M77.5 96.4v-.2M77.6 96.4v-.2M77.6 96.4h.1M77.6 96.4h.4M77.7 96.4v-.2M78 96.4h.2M78 96.2v.2M78 96.4v-.2M78.2 96.4v-.2M78.2 96.4h.2M78.2 96.7l.3-.5"/>
<path d="M78.2 96.2v.2M78.3 96.4v-.2M78.4 96.4v-.2M78.4 96.4h.4M78.5 96.4v-.2M78.5 96.2l-.3 .5M78.6 96.4v-.2M78.7 96.4v-.2M78.8 96.4v-.2M78.8 96.4h.3M78.8 96.4h.1M79.1 96.4v-.2"/>
<path d="M79.1 96.4h.3M79.2 96.7l-.2-.5M79.2 96.7h.1M79.2 96.7h5M79.4 96.4v-.2M79.4 96.4h.2M79.5 96.4v-.2M79.6 96.4v-.2M79.9 96.2v.2M79.9 96.4h.2M79.9 96.4v-.2M80.2 96.2v.2"/>
<path d="M80.2 96.4h.2M80.2 96.4v-.2M80.3 96.4h-.1M80.4 96.4h.2M80.4 96.4v-.2M80.4 96.2v.2M80.5 96.4v-.2M80.6 96.2v.2M80.6 96.4v-.2M80.6 96.4h.1M80.7 96.4v-.2M80.8 96.4h.1"/>
<path d="M80.8 96.4v-.2M81 96.2v.2M81 96.4h.1M81 96.4v-.2M81.3 96.4v-.2M81.3 96.2v.2M81.6 96.2v.2M81.6 96.4v-.2M81.7 96.4v-.2M81.8 96.4v-.2M81.8 96.2v.2M81.9 96.4v-.2"/>
<path d="M82.1 96.4v-.2M82.2 96.4v-.2M82.2 96.4h.3M82.3 96.4v-.2M82.6 96.4v-.2M83.2 96.4v-.2M83.3 96.4h.3M83.3 96.4v-.2M83.3 96.4h.1M83.4 96.4v-.2M83.5 96.4v-.2M83.6 96.4h.2"/>
<path d="M83.6 96.2v.2M83.6 96.4h.1M83.7 96.4v-.2M83.8 96.4v-.2M84 96.2l.3 .5M84.2 96.7l-.2-.5M84.2 96.7h.1M84.7 96.7h.1M84.8 96.7h-.1M177.2 96.7h.2M179.8 96.4v-.2M179.9 96.4h.1"/>
<path d="M179.9 96.4v-.2M180 96.2v.2M180 96.4h.3M180 96.4v-.2M180.1 96.4v-.2M180.1 96.2v.2M180.1 96.4h.1M180.2 96.4v-.2M180.3 96.2v.2M180.3 96.4v-.2M180.3 96.4h.3M180.4 96.4v-.2"/>
<path d="M180.4 96.7h.1M180.5 96.2v.2M180.5 96.7h.1M180.5 96.4v-.2M180.6 96.4v-.2M180.7 96.4h-.1M180.7 96.4v-.2M180.7 96.2v.2M180.7 96.2l-.2 .5M180.7 96.2h.1M180.8 96.4v-.2M180.8 96.2h-.1"/>
<path d="M180.9 96.4v-.2M181 96.7v-.5M181 96.7h-.5M181 96.2h-.1M181 96.2h.1M181 96.2v.2M181.1 96.2v.2M181.1 96.4v-.2M181.3 96.2v.2M181.3 96.4v-.2M181.4 96.4v-.2M181.5 96.4v-.2"/>
<path d="M181.6 96.4v-.2M181.7 96.2v.2M181.7 96.4v-.2M181.8 96.4v-.2M181.9 96.4v-.2M182.1 96.4v-.2M182.3 96.4v-.2M182.3 96.4h.4M182.3 96.4h.1M182.6 96.4v-.2M182.7 96.4v-.2M182.8 96.4v-.2"/>
<path d="M183.5 96.4h.2M183.5 96.2v.2M183.5 96.4h.1M183.5 96.4v-.2M183.7 96.4h.2M183.7 96.4v-.2M183.8 96.2v.2M183.9 96.4v-.2M183.9 96.4h.5M184 96.4v-.2M184.4 96.4v-.2M184.4 96.4h.6"/>
<path d="M184.5 96.2v.2M184.6 96.4v-.2M184.8 96.4v-.2M184.9 96.4v-.2M185 96.4h.3M185 96.4v-.2M185 96.2v.2M185.1 96.4v-.2M185.2 96.4v-.2M185.2 96.2v.2M185.3 96.4v-.2M185.3 96.4h.2"/>
<path d="M185.4 96.4v-.2M185.5 96.2v.2M185.5 96.4v-.2M185.6 96.4h.3M185.7 96.4v-.2M185.8 96.4v-.2M185.9 96.2v.2M185.9 96.4h.3M186 96.4v-.2M186.1 96.4v-.2M186.2 96.4v-.2M186.2 96.4h.3"/>
<path d="M186.3 96.2v.2M186.4 96.2v.2M186.4 96.4v-.2M186.5 96.4v-.2M186.5 96.2v.2M186.5 96.4h.1M186.6 96.4h.2M186.7 96.4v-.2M186.8 96.2v.2M186.9 96.4v-.2M186.9 96.2v.2M186.9 96.4h.1"/>
<path d="M187 96.4v-.2M187.1 96.7v-.5M187.1 96.7h.1M187.1 96.2v.5M187.1 96.4v-.2M187.2 96.4v-.2M187.4 96.4v-.2M187.5 96.4v-.2M187.8 96.4v-.2M187.9 96.4v-.2M188 96.7h.1M188.1 96.4v-.2"/>
<path d="M188.1 96.4h.2M188.3 96.4v-.2M188.3 96.2v.2M188.4 96.4h.6M188.4 96.4v-.2M188.6 96.4v-.2M188.7 96.4v-.2M189 96.4v-.2M189 96.4h.2M189.2 96.4v-.2M189.2 96.4h.2M189.3 96.4v-.2"/>
<path d="M189.4 96.4v-.2M190.8 96.7h.1M190.9 96.7h.1M92.8 119.9l-.5 .2M92.8 119.7l-.1 .1M171.3 104.4h.1M184.2 114.4h.1M184.3 113.2l.1-.1M186.1 106.3v-.1M186.1 106.3h14.6M186.1 106.2h14.6M200.7 104.9h-14.6"/>
<path d="M71 120.2l-.4-.4M72 120.1h.1M73 120.2l-.1-.4M76.4 131.8l-.1 .6M78.8 124.6v.1l.4-.2M89.3 131.4l.4 .3M89.5 131.8l-.2-.4M89.5 131.8h.2M89.5 131.8h.1M89.7 131.8h-.2M89.7 132.4h.6M92.2 120.2v-.1v.1"/>
<path d="M92.2 120.2l.1-.1-.1 .1M92.2 120.1h-20.2M92.2 120.2l.5-.2M92.3 120.1h-.1M185.7 120.3h-.1M190.4 124.6h.1M190.5 125.1a8.9 8.9 0 0 1 4.8-4.9M195.3 120.2l.2-.1 .2-.3M195.4 120.2l.6-.1M196 120.1h-.1M197.3 124.6l.1-.5"/>
</g>
<path d="M89.4 46.1a17.4 17.4 0 0 1-10.6-6.1M171.1 107.4v-2.9M78.5 130.2a2.06 2.06 0 0 1-2.1 1.6M78.7 130.2a2.23 2.23 0 0 1-2.3 1.6M89.4 124.6h-10.6M89.5 131.8h-18.2M89.8 135.1h-22.1M191.7 131.5a5.8 5.8 0 0 1-1.4-4.5M195.2 135.1h-22" fill="none" stroke="#000" stroke-width=".2" stroke-dasharray="1.3 .6" stroke-dashoffset=".1"/>
<g fill="none" stroke="#000" stroke-width=".2" stroke-dasharray="1.3 .6" stroke-dashoffset=".5">
<path d="M79 39.7l-.4 1M63.6 52.2a15.1 15.1 0 0 1 22.7-13 15.1 15.1 0 0 1 .1 26.2M70.6 40.9a6.9 6.9 0 0 0-3.2 5.5l.2 .2 .3-.1 1.9-1.7M71 43.8a11.6 11.6 0 0 1 5.3-2.8M73 40a7.7 7.7 0 0 1 5.7 0h.1M76.3 41a11.6 11.6 0 0 0-5.4 2.8M78.8 40a.54 .54 0 0 1 .4-.8M79.1 40.4l.4-.9M79.1 40.3l-.4 .9M88.4 46.8l.6-.8M88.9 46.6l.6-.8M89 46a17.4 17.4 0 0 1-9.9-5.7"/>
<path d="M89.4 46.1a7.7 7.7 0 0 1 2.8 5.1M89.4 46.1a.54 .54 0 0 0 .5-.7M89.5 45.2l-.6 .9M89.7 56.3l-.5 2.2v.4l.2 .3a3.1 3.1 0 0 0 2.2-2.1l.7-1.5 .4-2M89.7 48.8a11.6 11.6 0 0 1 .3 6M90 54.8a11.6 11.6 0 0 0-.2-6M75.6 96.4h1.1M78.2 96.7h1M70.4 131.4l.9 .4M71.9 120.1l1.1 .1M78.7 130.2h9.7M78.7 124.7l.3 .9"/>
<path d="M79.1 125.5l-.3-.9M89 125.5h-9.9M89.4 124.6l-.4 .9M190.4 124.6l.1 .9M190.4 126a8.8 8.8 0 0 1 5-5.8M191.5 131.4l.9 .4M195.9 120.1h-11.7M196.2 125.5l.3-.9"/>
</g>
<path d="M69.8 44.8l1.2-1M90 54.8l-.3 1.5M180.6 96.4h1.7M63.6 114.5h30.3M169.1 114.5h30.2M171.1 114.4h13.1M89.4 131.8l-.4-.6v-.8M188.7 131.5l.6-.5 .4-.8M195.3 130.2l-.3 1.6" fill="none" stroke="#000" stroke-width=".2" stroke-dasharray="1.3 .6" stroke-dashoffset=".8"/>
<path d="M88.8 52.3a10 10 0 0 0-10.1-10 10 10 0 0 0-10 10 10 10 0 0 0 10 10.1M93.9 52.3a15.1 15.1 0 0 1-22.5 13.3 15.1 15.1 0 0 1-.7-26.1 15.1 15.1 0 0 1 23.1 12l.1 .8M195.7 119.8a9 9 0 0 0-5.7 8.3l.1 .6a6.2 6.2 0 0 0 1.6 3.2M199.3 113.1h-14.9" fill="none" stroke="#000" stroke-width=".2" stroke-dasharray="1.3 .6" stroke-dashoffset="-.2"/>
<text font-size="8.5" x="198.9" y="195.5">A</text>
<g font-size="8.1">
<text x="67.6" y="8.9">2</text>
<text x="207.3" y="8.9">1</text>
<text x="4.4" y="56.1">B</text>
<text x="270.4" y="56.1">B</text>
<text x="3.7" y="164.1">A</text>
<text x="269.7" y="164.1">A</text>
<text x="67.6" y="212.4">2</text>
<text x="207.3" y="212.4">1</text>
</g>
<g font-size="6.3">
<text x="211.2" y="172.9">VALVE COCK,</text>
<text x="208.1" y="179.2">CONICAL 3WAY</text>
</g>
<g font-size="4.2">
<text x="67.7" y="29.1">B</text>
<text x="110.2" y="40.1">R16.50</text>
<text x="106.7" y="51.8">B</text>
<text x="99.7" y="77.1">R15.13</text>
<text x="111.1" y="74">23.00</text>
<text x="153.3" y="76.3">SECTION B-B</text>
<text x="129.4" y="93.5">8.20</text>
<text x="110.2" y="100.2">2.50</text>
<text x="147.1" y="110.5">10.05</text>
<text x="116.6" y="120.6">31.50</text>
<text x="141.8" y="125.2">15.75</text>
<text x="96.5" y="129.2">78.75°</text>
<text x="143.3" y="130.1">4.08</text>
<text x="116.6" y="143">20.08</text>
</g>
<g font-size="3.4">
<text x="197.8" y="166">TITLE:</text>
<text x="198.7" y="188.1">SIZE</text>
<text x="207.5" y="188.1">DWG. NO.</text>
<text x="256.5" y="188.2">REV</text>
<text x="198.8" y="201.7">SCALE: 1:1</text>
<text x="217.7" y="201.8">WEIGHT:</text>
<text x="244.5" y="201.7">SHEET 4 OF 6</text>
</g>
<g font-size="2.5">
<text x="173.2" y="161.3">Patrick C</text>
<text x="172.9" y="166.1">Burhan Q</text>
</g>
<text font-size="2.4" x="119.8" y="156.2">UNLESS OTHERWISE SPECIFIED:</text>
<g font-size="2.2">
<text x="119.5" y="161.8">DIMENSIONS ARE IN MM</text>
<text x="154.8" y="161.4">DESIGN FROM</text>
<text x="175.4" y="156.6">NAME</text>
<text x="187.9" y="156.7">DATE</text>
<text x="119.5" y="164.4">TOLERANCES:</text>
<text x="119.5" y="167.1">FRACTIONAL</text>
<text x="154.9" y="166.3">DRAWN BY</text>
<text x="119.5" y="169.7">ANGULAR: MACH</text>
<text x="119.5" y="172.4">TWO PLACE DECIMAL</text>
<text x="142.5" y="169.7">BEND</text>
<text x="154.8" y="171">ENG APPR.</text>
<text x="119.5" y="175">THREE PLACE DECIMAL</text>
<text x="154.9" y="175.7">MFG APPR.</text>
<text x="154.9" y="180.4">Q.A.</text>
<text x="154.9" y="184.6">COMMENTS:</text>
</g>
<g font-size="2.1">
<text x="75.5" y="195.7">NEXT ASSY</text>
<text x="100.9" y="195.7">USED ON</text>
<text x="86.9" y="201.5">APPLICATION</text>
<text x="123.1" y="201.6">DO NOT SCALE DRAWING</text>
</g>
<g font-size="2">
<text x="119.2" y="180.6">INTERPRET GEOMETRIC</text>
<text x="119.2" y="183.1">TOLERANCING PER:</text>
<text x="119.1" y="186.7">MATERIAL</text>
<text x="119.1" y="193.5">FINISH</text>
</g>
</svg>
